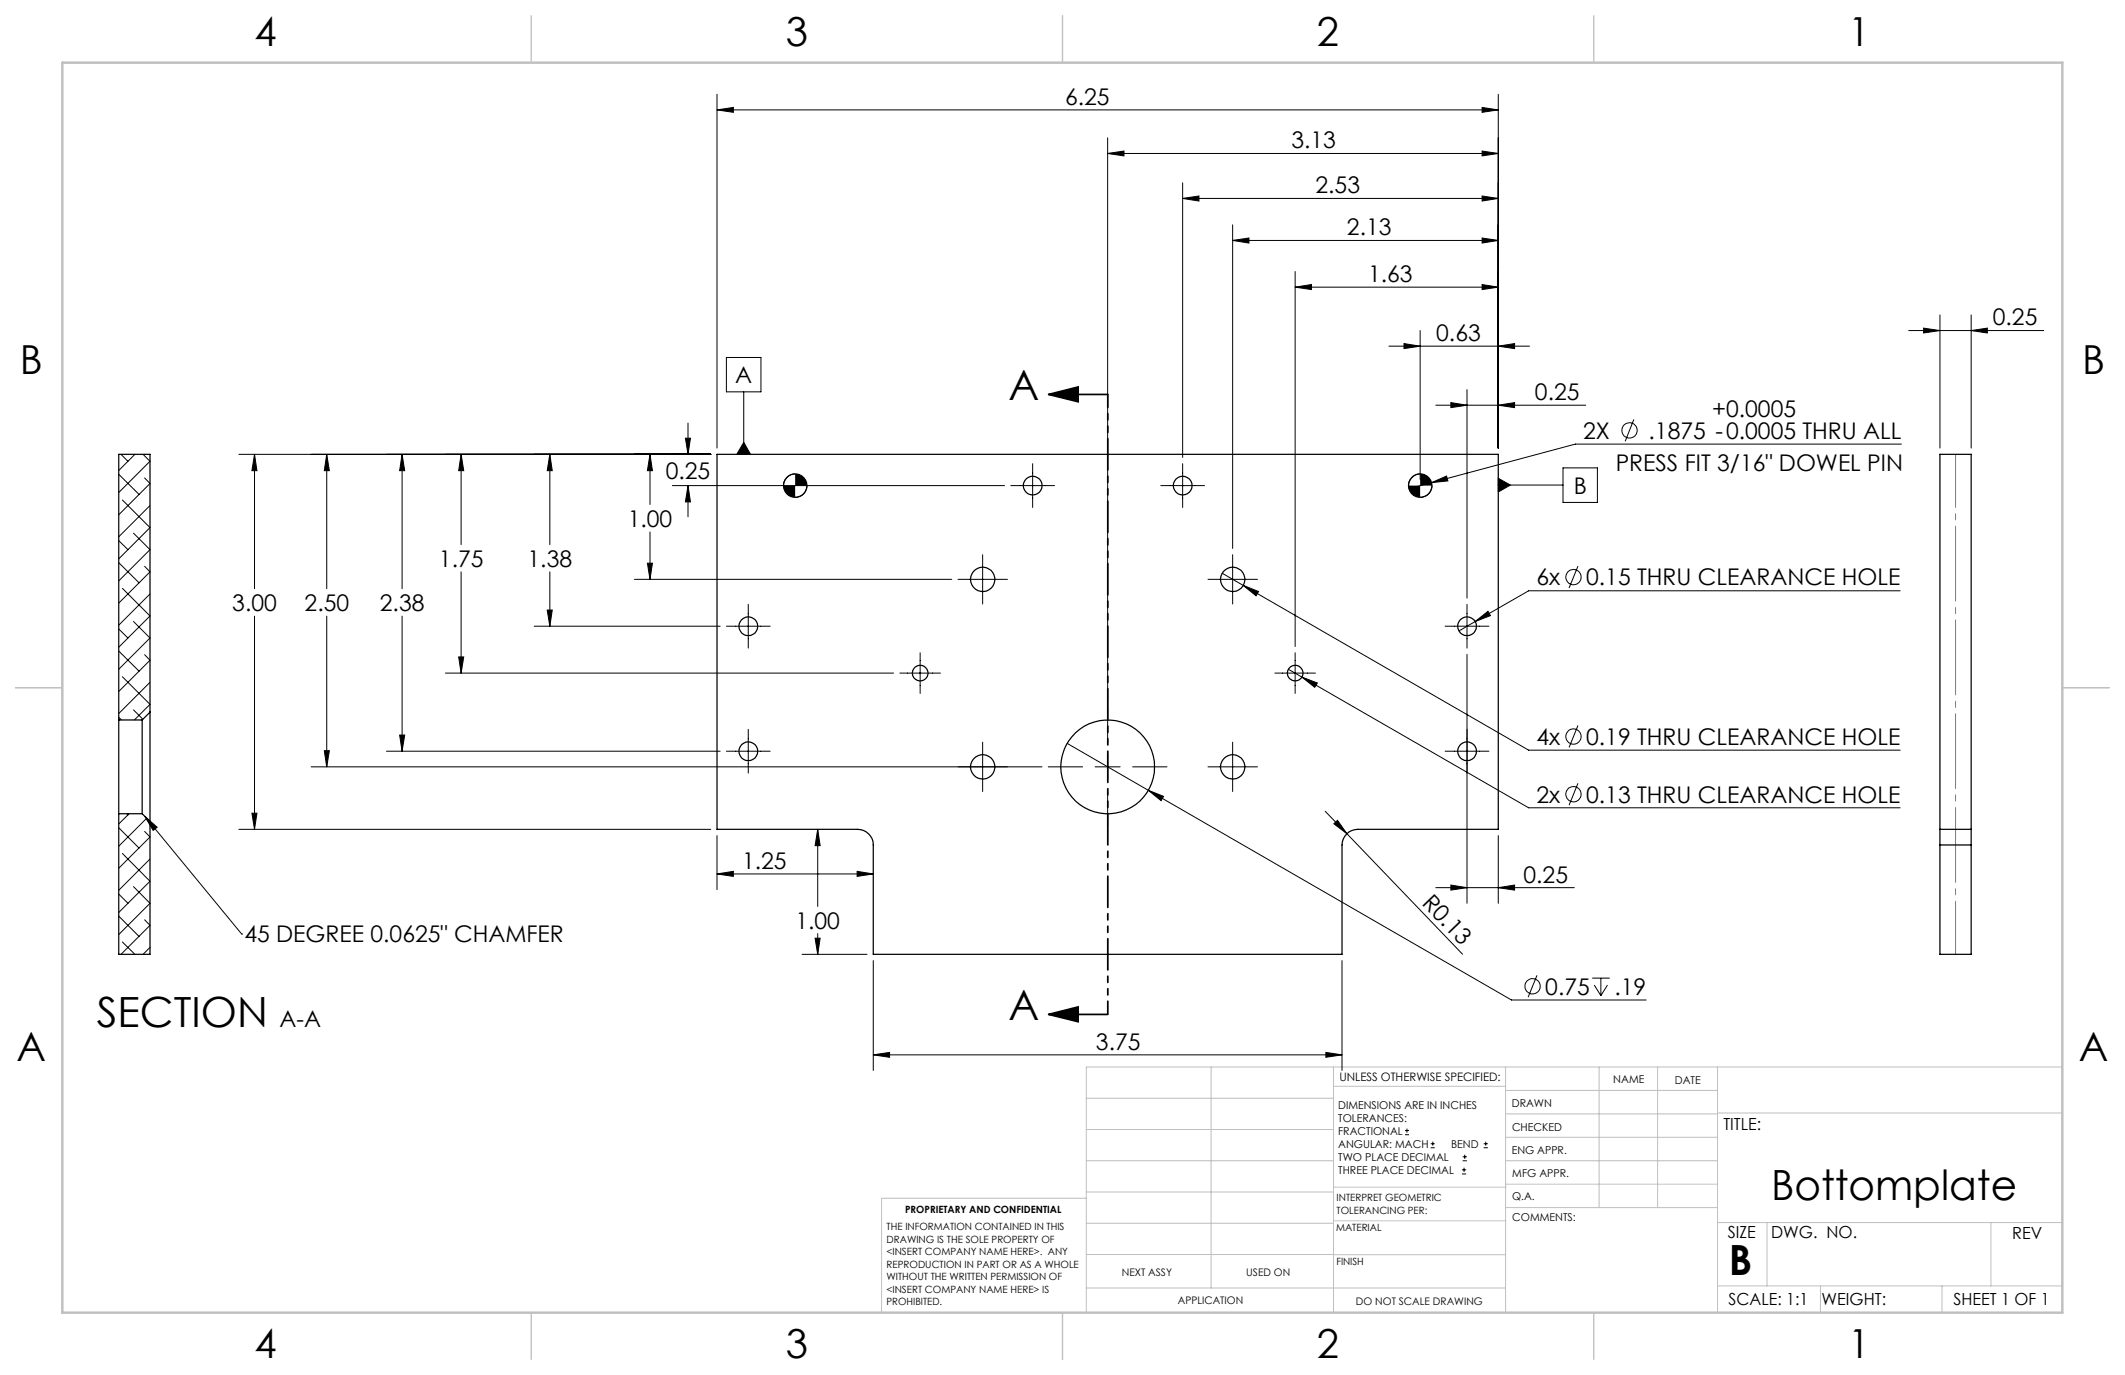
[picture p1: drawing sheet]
<svg xmlns="http://www.w3.org/2000/svg" width="432mm" height="279mm" viewBox="0 0 432 279" stroke-linecap="round" stroke-linejoin="round" font-family="sans-serif">
<g fill="none" stroke="#000" stroke-width=".2">
<path d="M145.7 19.2v71.9M304.4 19.2v71.9M145.7 22.3h158.7M145.7 22.3l3.3-.5v1zM225.1 31.2l3.3-.5v1zM225.1 28v114.5M225.1 31.2h79.3M240.3 37.1v55.9M301.2 21.8l3.2 .5-3.2 .5zM301.2 39.8l3.2 .5-3.2 .6zM301.2 30.7l3.2 .5-3.2 .5zM240.3 40.3l3.3-.5v1.1z"/>
<path d="M240.3 40.3h64.1M250.5 45.7v65.7M250.5 48.9h53.9M250.5 48.9l3.3-.5v1zM263.2 55.2v76.2M263.2 58.3h41.2M263.2 58.3l3.3-.5v1zM301.2 57.8l3.2 .5-3.2 .5zM301.2 48.4l3.2 .5-3.2 .5zM147.6 72.6h7v7h-7zM151.1 79.6v12.7M282.2 70.3h28.6"/>
<path d="M285.3 69.8l3.3 .5-3.3 .5zM288.6 67.2v30.2M298.1 79.2v42.3M304.4 70.3l3.4-.5v1zM387.8 67.2h27.5M390.9 66.7l3.3 .5-3.3 .5zM394.2 64v27.1M400.5 67.2l3.3-.5v1zM400.5 64v27.1M24.1 96.4l4.2 4.1M24.6 92.3l1.4 1.4M27.4 92.3l-3.3 3.3"/>
<path d="M29.1 92.3l1.4 1.4-6.4 6.4M29.4 97.1l1.1 1.1-6.4 6.4M48.5 92.3h95.9M51.7 92.3l.5 3.3h-1zM51.7 92.3v27.3M66.4 92.3v27.3M66.4 92.3l.5 3.3h-1zM81.7 92.3v27.3M81.7 92.3l.5 3.3h-1zM93.7 92.3v18.4M93.7 92.3l.5 3.3h-1zM111.7 92.3v18.4"/>
<path d="M111.7 92.3l.5 3.3h-1zM132.1 92.3v10.2M132.1 92.3l.5 3.3h-1zM136.6 98.7h67.5M139.3 89h1l-.5 3.3zM139.8 86v6.3M139.8 98.7v6.3M139.8 98.7l.5 3.3h-1zM151.1 89.9l1.4 2.4h-2.8zM161.6 96.3a2.34 2.34 0 0 0-2.4 2.4M164 98.7a2.4 2.4 0 0 1-2.4 2.4M205.4 98.7h8.9"/>
<path d="M209.8 94.2v8.9M235.9 98.7h8.9M240.3 94.2v8.9M288.6 96.3a2.34 2.34 0 0 0-2.4 2.4M290.9 98.1l3-1.4 .3 1zM291 98.7a2.4 2.4 0 0 1-2.4 2.4M291.7 82.3h30.5M294.8 81.8l3.3 .5-3.3 .5zM304.4 97.2l2.5 1.4-2.5 1.4zM304.4 98.6h13.2M304.4 82.3l3.4-.5v1zM317.6 95.1h7v7h-7z"/>
<path d="M332 85.2l-1.8 4.5M386.4 90.2h-66.3l-33.8 9.1M24.1 114.3l4.2 4.1M24.1 109.9l1.9 1.8M24.9 101.6l5.6 5.6-6.4 6.4M24.9 119.6l5.6 5.6-6.4 6.3M27.1 108.3l3.4 3.4-6.4 6.3M29.4 115.1l1.1 1.1-6.4 6.4M30.5 102.7l-6.4 6.4M93.7 116.2v20.6M111.7 116.2v11M128.9 117.7h64.5"/>
<path d="M131.6 114.4h1l-.5 3.3zM132.1 108.1v9.6M194.7 117.7h10M199.7 112.7v10M245.5 117.7h10M248.4 116.5l62.2 35.9h75.5M250.5 112.7v10M252.6 119l3.1 1.2-.5 .9zM320.6 115l-1.8 4.5M24.1 132.3l4.2 4.1M24.1 127.8l1.9 1.8M24.9 137.5l5.6 5.6-3.2 3.2"/>
<path d="M27.1 126.3l3.4 3.3-6.4 6.4M29.4 133l1.1 1.2-6.4 6.3M30.5 120.7l-6.4 6.3M30.5 138.6l-6.4 6.4M51.7 125.2v43.3M66.4 125.2v30.6M81.7 125.2v27.4M90.5 136.8h91.1M93.2 133.5h1l-.5 3.3zM108.5 127.2h37.8M111.2 124h1l-.5 3.2zM147.6 127.2h8.9"/>
<path d="M152 122.8v8.9M182.8 136.8h8.3M187 132.6v8.3M259 136.8h8.3M261.8 136l48.8 28.1h75.5M263.2 132.6v8.3M264.5 137.6l3.2 1.2-.5 .9zM293.7 127.2h8.8M298.1 122.8v8.9M298.1 133v50.6M299.8 126.3l2.6-2.1 .5 .9zM299.8 126.3l-3.3 1.9"/>
<path d="M386.1 120.1h-75.5l-10.8 6.2M24.1 145.8l.6 .5M27.1 144.3l1.9 1.9M63.2 155.8h148.5M65.9 152.5h1l-.5 3.3zM78.5 152.6h67.8M81.2 149.4h1l-.5 3.2zM147.6 152.6h8.9M152 148.2v8.9M199.7 150.8v10M213 155.8h7M216.9 151.1l90.2 52.1h27.4"/>
<path d="M222.5 155.8h5.1M225.1 143.8v6.9M225.1 153.3v5.1M230.2 155.8h6.9M245.5 155.8h10M250.5 150.8v10M293.7 152.6h8.8M320.6 159.2l-1.8 4.4M320.6 147.4l-1.8 4.5M24.1 168.2l4.2 4.1M24.9 173.4l5.6 5.7-6.4 6.3M25.8 165.3l.2 .3"/>
<path d="M26.2 165.3l-2.1 2.1M29.4 168.9l1.1 1.2-6.4 6.3M29.4 165.9l19.7 23.9M29.4 165.9l2.5 2.2-.8 .6zM29.8 166.3l-5.7 5.6M30.5 174.6l-6.4 6.3M48.5 168.5h95.9M51.2 165.2h1l-.5 3.3zM145.7 169.8v11M145.7 177.6h31.7M145.7 177.6l3.3-.5v1zM166.2 168.5v15.7"/>
<path d="M166.2 168.5l.5 3.3h-1.1zM174.2 177.1l3.2 .5-3.2 .5zM225.1 160.9v7M233.3 160.6l3.1 1.2-.5 .9zM269.3 164.9l4.4 4.5M271 167.4l.8-.7 1.9 2.7zM273.7 169.4l23.5 24.5M294.8 179.8l3.3 .6-3.3 .5zM304.4 169.8v13.8M24.1 186.2l4.2 4.1M24.1 181.7l1.9 1.9M24.9 191.4l2.5 2.5"/>
<path d="M27.1 180.2l3.4 3.4-6.4 6.3M29.4 186.9l1.1 1.1-5.9 5.9M30.5 192.5l-1.4 1.4M49.1 189.8h.1M163 193.9h13.2M165.6 190.6h1.1l-.5 3.3zM166.2 189.7v4.2M177.4 195.2v22.3M272.7 195.2v22.3M291.7 180.4h28.2M304.4 180.4l3.4-.6v1.1zM312.3 198.2l-1.8 4.4"/>
<path d="M323.5 198.8h3.6M325.3 198.8v3.5M177.4 214.3h95.3M177.4 214.3l3.4-.4v.9zM269.4 213.9l3.3 .4-3.3 .5zM324 200.2l1.3 2.1M326.6 200.2l-1.3 2.1M285.5 230.6h.8M285.5 229.7h.8M285.9 229.3v.9M290.7 233.2h.8M290.7 232.4h.8"/>
<path d="M291.1 232v.8M297.1 238.5h.8M297.1 237.7h.8M297.2 235.9h.9M297.2 235.1h.9M297.5 237.3v.8M297.6 234.6v.9M301.5 233.2h.8M301.5 232.4h.8M301.9 232v.8"/>
<circle cx="331.1" cy="87.5" r="1.56"/>
<circle cx="319.7" cy="117.3" r="1.56"/>
<circle cx="319.7" cy="149.7" r="1.56"/>
<circle cx="319.7" cy="161.4" r="1.55"/>
<circle cx="311.4" cy="200.4" r="1.55"/>
</g>
<path d="M213.1 80.2l6-1.6v3zM213.1 80.2h12M213.1 206.1l6-1.5v3zM213.1 206.1h12" fill="none" stroke="#000" stroke-width=".35"/>
<path d="M225.1 80.1v126" fill="none" stroke="#000" stroke-width=".35" stroke-dasharray="6.3 1.3 1.3 1.3 1.3 1.3" stroke-dashoffset="3.7"/>
<g fill="none" stroke="#c0c0c0" stroke-width=".2">
<path d="M246.1 216.8v44.9M271 216.8v49.9M305.9 216.8v49.9M324.9 216.8v28.6M336.8 216.8v28.6M349 216.8v49.9M419.1 216.8h-198.4v49.9M220.7 235.9h50.3M220.7 229.5h50.3M220.7 223.2h50.3M271 220.7h34.9M305.9 231.1h43.1"/>
<path d="M305.9 226.3h43.1M305.9 221.6h43.1M305.9 235.9h43.1M349 226.2h70.1M220.7 248.6h50.3M220.7 242.2h50.3M220.7 254.9h50.3M220.7 243.5h-41.6v23.2M271 255h34.9M271 248.1h35M271 241.2h35M305.9 240.6h43.1"/>
<path d="M306 245.4h43M349 248.4h70.1M359.1 248.4v12.9M404.6 248.4v12.9M220.7 261.7h85.2M349 261.3h70.1M369.9 261.3v5.4M394.6 261.3v5.4"/>
</g>
<path d="M108 3.2v9.5M215.9 3.2v9.5M323.8 3.2v9.5M3.1 139.7h9.6M419.1 139.7h9.5M108 266.7v9.6M215.9 266.7v9.6M323.8 266.7v9.6" fill="none" stroke="#c0c0c0" stroke-width=".25"/>
<path d="M12.7 12.7h406.4v254h-406.4z" fill="none" stroke="#c0c0c0" stroke-width=".5"/>
<path d="M397.4 92.3v101.6" fill="none" stroke="#808080" stroke-width=".2" stroke-dasharray="15.2 1.3 1.3 1.3" stroke-dashoffset="4.4"/>
<g fill="#000">
<path d="M29.4 165.9l2.5 2.2-.8 .6zM271 167.4l.8-.7 1.9 2.7z"/>
<path d="M51.7 92.3l.5 3.3h-1zM51.2 165.2h1l-.5 3.3zM177.4 214.3l3.4-.4v.9zM269.4 213.9l3.3 .4-3.3 .5zM145.7 177.6l3.3-.5v1zM174.2 177.1l3.2 .5-3.2 .5zM166.2 168.5l.5 3.3h-1.1zM165.6 190.6h1.1l-.5 3.3zM301.2 21.8l3.2 .5-3.2 .5zM145.7 22.3l3.3-.5v1zM290.9 98.1l3.3-.4-.3-1zM299.8 126.3l3.1-1.2-.5-.9zM264.5 137.6l2.7 2.1 .5-.9zM252.6 119l2.6 2.1 .5-.9zM233.3 160.6l2.6 2.1 .5-.9zM304.4 180.4l3.4-.6v1.1zM294.8 179.8l3.3 .6-3.3 .5zM111.2 124h1l-.5 3.2zM111.7 92.3l.5 3.3h-1zM81.2 149.4h1l-.5 3.2zM81.7 92.3l.5 3.3h-1zM93.7 92.3l.5 3.3h-1zM93.2 133.5h1l-.5 3.3zM132.1 92.3l.5 3.3h-1zM131.6 114.4h1l-.5 3.3zM139.3 89h1l-.5 3.3zM139.8 98.7l.5 3.3h-1zM66.4 92.3l.5 3.3h-1zM65.9 152.5h1l-.5 3.3zM304.4 82.3l3.4-.5v1zM294.8 81.8l3.3 .5-3.3 .5zM304.4 70.3l3.4-.5v1zM285.3 69.8l3.3 .5-3.3 .5zM301.2 57.8l3.2 .5-3.2 .5zM263.2 58.3l3.3-.5v1zM301.2 48.4l3.2 .5-3.2 .5zM250.5 48.9l3.3-.5v1zM301.2 39.8l3.2 .5-3.2 .6zM240.3 40.3l3.3-.5v1.1zM301.2 30.7l3.2 .5-3.2 .5zM225.1 31.2l3.3-.5v1zM390.9 66.7l3.3 .5-3.3 .5zM400.5 67.2l3.3-.5v1z"/>
<path d="M151.1 89.9l1.4 2.4h-2.8zM304.4 97.2l2.5 1.4-2.5 1.4zM159.2 98.7a2.4 2.4 0 0 0 2.4 2.4v-2.4zM161.6 96.3v2.4h2.4a2.4 2.4 0 0 0-2.4-2.4zM286.2 98.7a2.4 2.4 0 0 0 2.4 2.4v-2.4zM288.6 96.3v2.4h2.4a2.4 2.4 0 0 0-2.4-2.4z"/>
<path d="M213.1 80.2l6-1.6v3zM213.1 206.1l6-1.5v3z"/>
</g>
<g fill="none" stroke="#000" stroke-width=".25">
<path d="M145.7 92.3h158.7v76.2h-28.5a3.3 3.3 0 0 0-3.2 3.2v22.2h-95.3v-22.2a3.2 3.2 0 0 0-3.1-3.2h-28.6zM24.1 146.3v19M24.1 146.3h4.8M28.9 146.3v19M30.5 144.7v22.2M30.5 144.7v-52.4h-6.4v54M30.5 144.7l-1.6 1.6M24.1 165.3v28.6h6.4v-27M24.1 165.3h4.8M28.9 165.3l1.6 1.6M394.2 168.5v3.2M394.2 168.5h6.3"/>
<path d="M394.2 171.7v22.2h6.3v-22.2M394.2 168.5v-76.2h6.3v76.2M394.2 171.7h6.3M400.5 168.5v3.2"/>
<circle cx="161.6" cy="98.7" r="2.38"/>
<circle cx="209.8" cy="98.7" r="1.9"/>
<circle cx="240.3" cy="98.7" r="1.9"/>
<circle cx="288.6" cy="98.7" r="2.38"/>
<circle cx="199.7" cy="117.7" r="2.47"/>
<circle cx="250.5" cy="117.7" r="2.47"/>
<circle cx="152.1" cy="127.3" r="1.9"/>
<circle cx="187" cy="136.8" r="1.59"/>
<circle cx="263.2" cy="136.8" r="1.59"/>
<circle cx="298.1" cy="127.3" r="1.9"/>
<circle cx="152.1" cy="152.7" r="1.9"/>
<circle cx="199.7" cy="155.8" r="2.47"/>
<circle cx="225.1" cy="155.8" r="9.5"/>
<circle cx="250.5" cy="155.8" r="2.47"/>
<circle cx="298.1" cy="152.7" r="1.9"/>
</g>
<g font-size="8.5">
<text x="204.9" y="81.4">A</text>
<text x="19.7" y="208.8">SECTION</text>
<text x="204.9" y="207.3">A</text>
<text x="359.9" y="243.7">Bottomplate</text>
<text x="351.3" y="259">B</text>
</g>
<g font-size="8.1">
<text x="51.7" y="9.3">4</text>
<text x="159.7" y="9.3">3</text>
<text x="267.6" y="9.3">2</text>
<text x="375.6" y="9.3">1</text>
<text x="4" y="76">B</text>
<text x="423.1" y="76">B</text>
<text x="3.3" y="215.7">A</text>
<text x="422.4" y="215.7">A</text>
<text x="51.7" y="276">4</text>
<text x="159.7" y="276">3</text>
<text x="267.6" y="276">2</text>
<text x="375.6" y="276">1</text>
</g>
<g font-size="4.7">
<text x="216.4" y="21.3">6.25</text>
<text x="262.4" y="30.2">3.13</text>
<text x="267.3" y="39.3">2.53</text>
<text x="273.7" y="47.8">2.13</text>
<text x="278" y="57.3">1.63</text>
<text x="291.9" y="69.3">0.63</text>
<text x="405" y="66.1">0.25</text>
<text x="149.4" y="77.9">A</text>
<text x="311.9" y="81.3">0.25</text>
<text x="321.7" y="89.2">2X</text>
<text x="335" y="89.2">.1875 -0.0005 THRU ALL</text>
<text x="347.9" y="84.7">+0.0005</text>
<text x="328.3" y="95.8">PRESS FIT 3/16&quot; DOWEL PIN</text>
<text x="135.3" y="97.3">0.25</text>
<text x="319.8" y="100.3">B</text>
<text x="127.6" y="107">1.00</text>
<text x="89.2" y="115.2">1.75</text>
<text x="107.2" y="115.2">1.38</text>
<text x="312.2" y="119">6x</text>
<text x="322.3" y="119">0.15 THRU CLEARANCE HOLE</text>
<text x="47.2" y="124.2">3.00</text>
<text x="61.9" y="124.2">2.50</text>
<text x="77.2" y="124.2">2.38</text>
<text x="312.2" y="151.4">4x</text>
<text x="322.3" y="151.4">0.19 THRU CLEARANCE HOLE</text>
<text x="312.2" y="163.1">2x</text>
<text x="322.3" y="163.1">0.13 THRU CLEARANCE HOLE</text>
<text x="150.8" y="176.6">1.25</text>
<text x="309.6" y="179.3">0.25</text>
<text x="288.8" y="183.7" transform="rotate(46 288.8 183.7)">R0.13</text>
<text x="49.7" y="191.5">45 DEGREE 0.0625&quot; CHAMFER</text>
<text x="161.6" y="188.7">1.00</text>
<text x="314" y="202.1">0.75</text>
<text x="328.1" y="202.1">.19</text>
<text x="56.8" y="208.7">A-A</text>
<text x="222.7" y="213.3">3.75</text>
</g>
<g font-size="3.4">
<text x="350.2" y="229.5">TITLE:</text>
<text x="351.1" y="251.6">SIZE</text>
<text x="359.9" y="251.6">DWG. NO.</text>
<text x="408.9" y="251.7">REV</text>
<text x="351.2" y="265.2">SCALE: 1:1</text>
<text x="370.1" y="265.3">WEIGHT:</text>
<text x="396.9" y="265.2">SHEET 1 OF 1</text>
</g>
<text font-size="2.4" x="272.2" y="219.7">UNLESS OTHERWISE SPECIFIED:</text>
<g font-size="2.2">
<text x="327.8" y="220.1">NAME</text>
<text x="340.3" y="220.2">DATE</text>
<text x="271.9" y="225.3">DIMENSIONS ARE IN INCHES</text>
<text x="271.9" y="227.9">TOLERANCES:</text>
<text x="307.2" y="224.9">DRAWN</text>
<text x="271.9" y="230.6">FRACTIONAL</text>
<text x="271.9" y="233.2">ANGULAR: MACH</text>
<text x="294.9" y="233.2">BEND</text>
<text x="307.3" y="229.8">CHECKED</text>
<text x="271.9" y="235.9">TWO PLACE DECIMAL</text>
<text x="271.9" y="238.5">THREE PLACE DECIMAL</text>
<text x="307.2" y="234.5">ENG APPR.</text>
<text x="307.3" y="239.2">MFG APPR.</text>
<text x="307.3" y="243.9">Q.A.</text>
<text x="307.3" y="248.1">COMMENTS:</text>
</g>
<g font-size="2.1">
<text x="227.9" y="259.2">NEXT ASSY</text>
<text x="253.3" y="259.2">USED ON</text>
<text x="239.3" y="265">APPLICATION</text>
<text x="275.5" y="265.1">DO NOT SCALE DRAWING</text>
</g>
<g font-size="2">
<text x="271.6" y="244.1">INTERPRET GEOMETRIC</text>
<text x="180.2" y="250">THE INFORMATION CONTAINED IN THIS</text>
<text x="183.9" y="246.4">PROPRIETARY AND CONFIDENTIAL</text>
<text x="271.5" y="250.2">MATERIAL</text>
<text x="271.6" y="246.6">TOLERANCING PER:</text>
<text x="180.2" y="252.5">DRAWING IS THE SOLE PROPERTY OF</text>
<text x="180.2" y="255.1">&lt;INSERT COMPANY NAME HERE&gt;. ANY</text>
<text x="180.2" y="257.6">REPRODUCTION IN PART OR AS A WHOLE</text>
<text x="271.5" y="257">FINISH</text>
<text x="180.2" y="260.1">WITHOUT THE WRITTEN PERMISSION OF</text>
<text x="180.2" y="262.6">&lt;INSERT COMPANY NAME HERE&gt; IS</text>
<text x="180.2" y="265.2">PROHIBITED.</text>
</g>
</svg>
